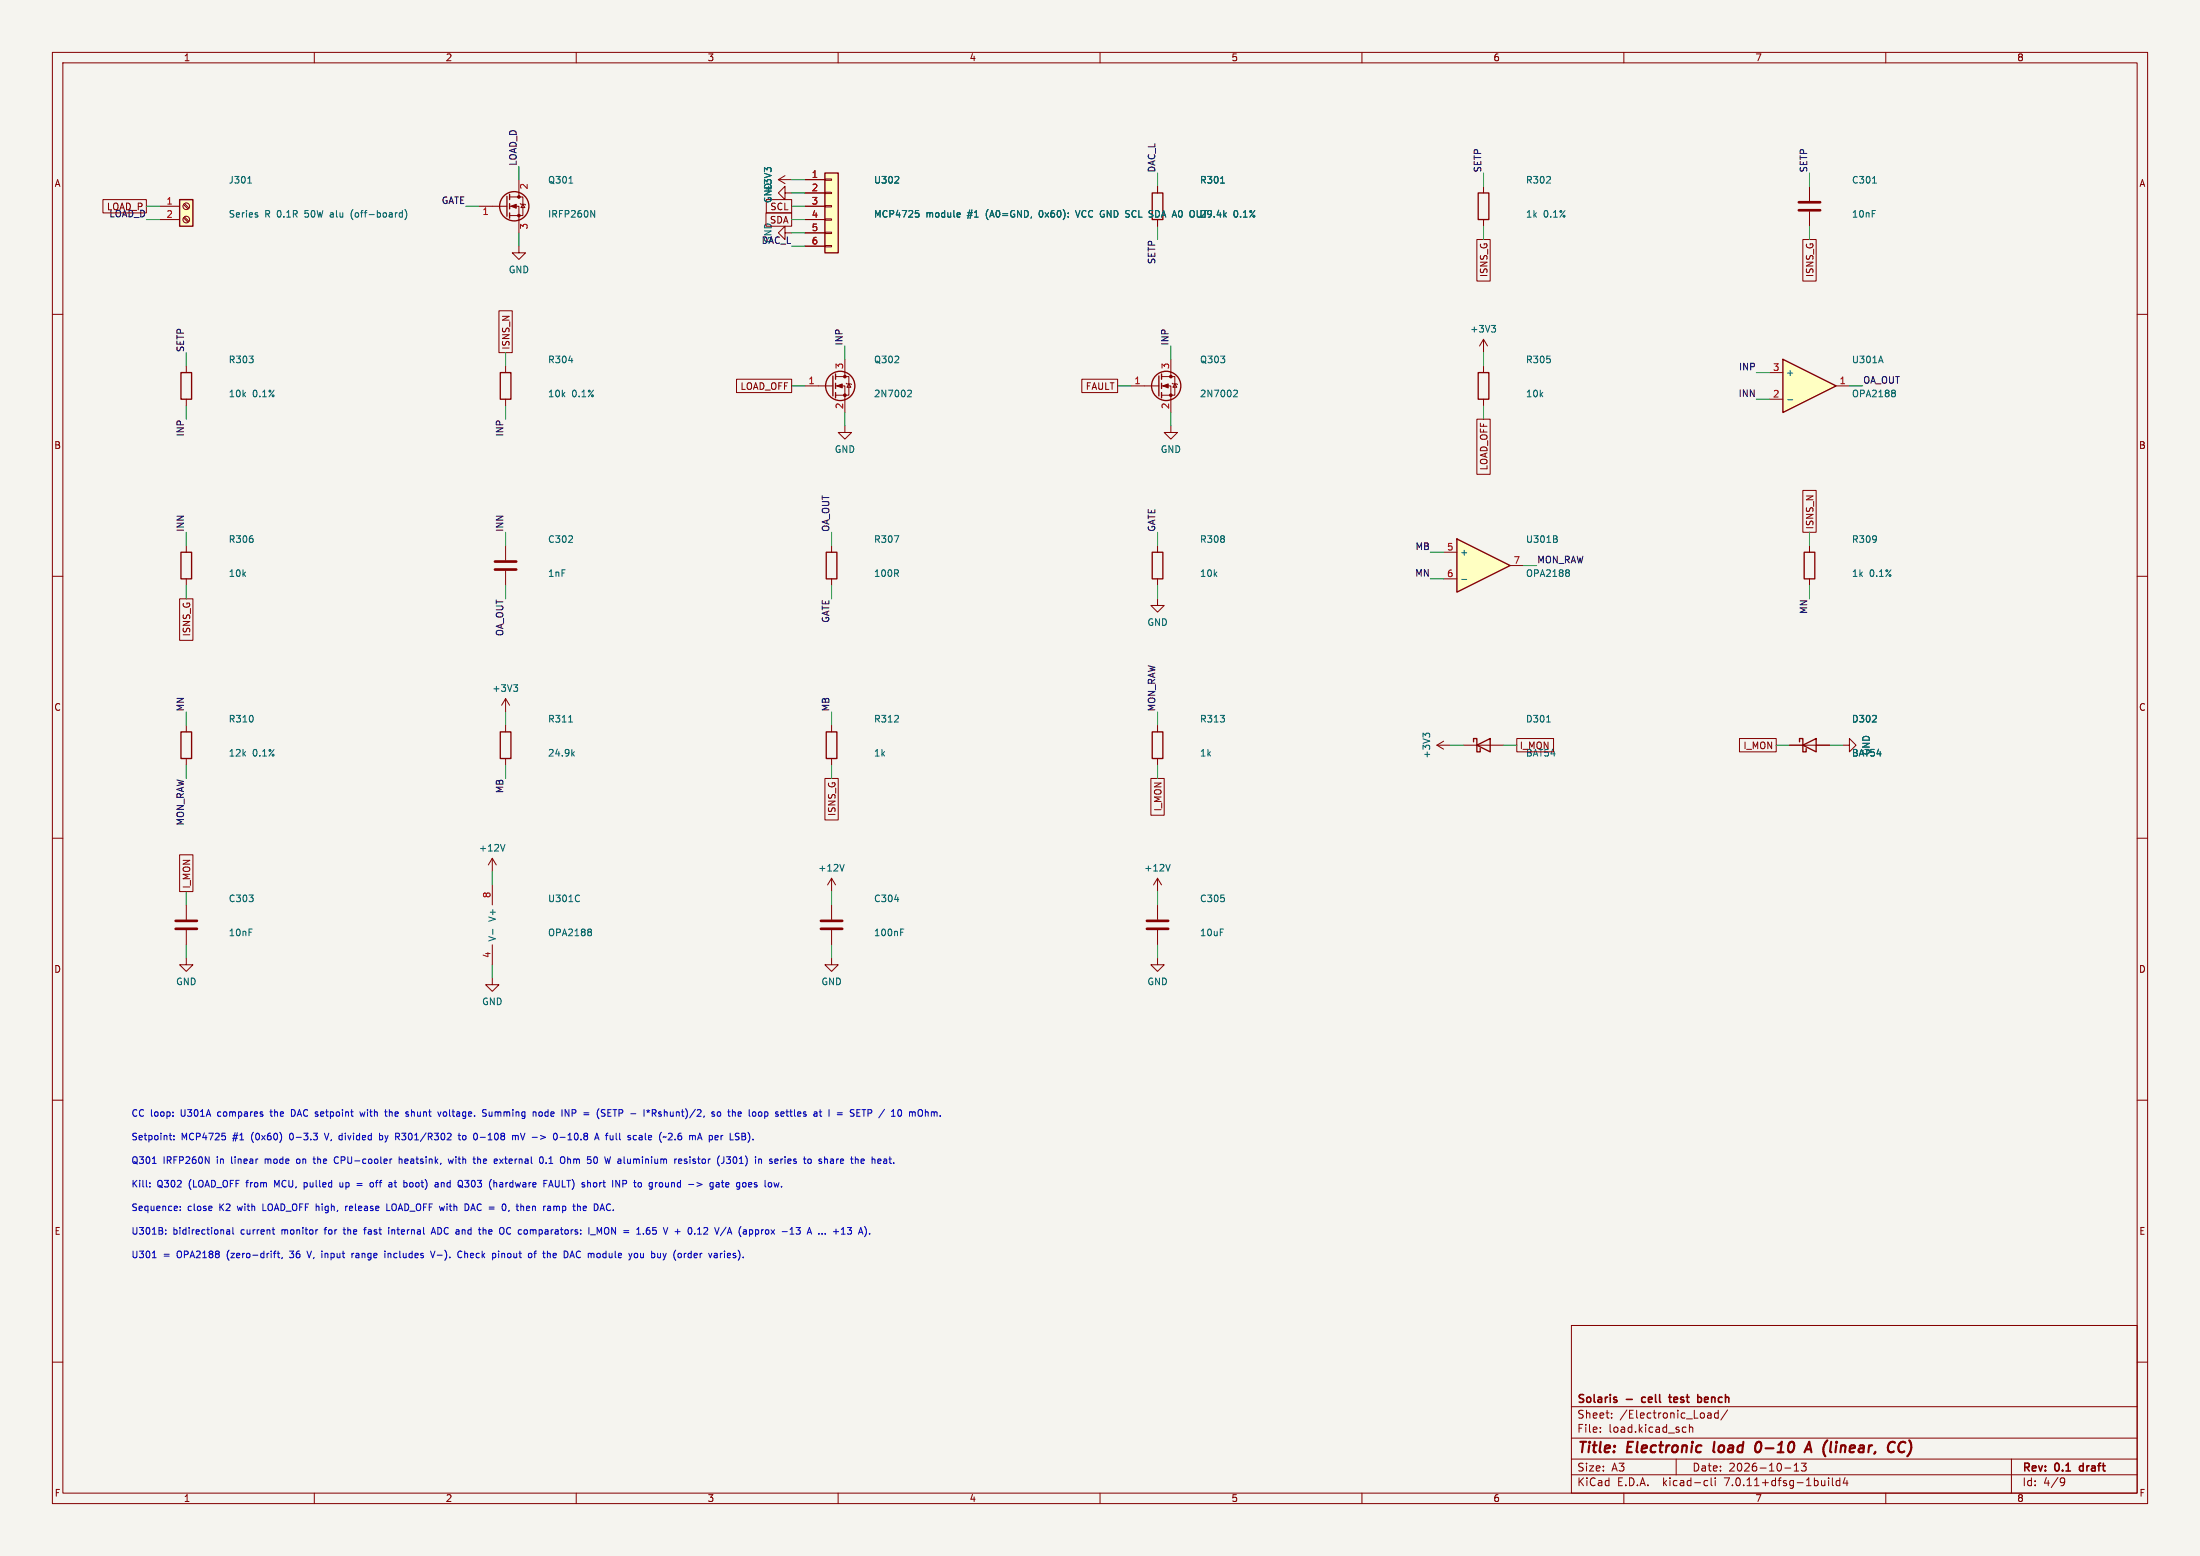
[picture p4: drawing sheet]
<svg xmlns="http://www.w3.org/2000/svg" width="420mm" height="297mm" viewBox="0 0 420 297" stroke-linecap="round" stroke-linejoin="round" font-family="sans-serif">
<path d="M0 0h420v297h-420z" fill="#f5f4ef" stroke="#f5f4ef" stroke-width=".19"/>
<g fill="none" stroke="#840000" stroke-width=".19">
<path d="M10 10h400v277h-400zM12 12h396v273h-396zM60 10v2M110 10v2M160 10v2M210 10v2M260 10v2M310 10v2M360 10v2M283.2 35.6v1.2M345.4 35.6v2.8M10 60h2"/>
<path d="M283.2 41.9v1.3M345.4 40.4v2.8M408 60h2M96.5 69.9v1.2M96.5 76.2v1.3M153.7 73.7h5.3M159.5 73.7h1.8v5M159.5 71.9h2.6v3.5h-2.6M161.3 68.6v3.3M161.5 73.2l1.1 .2M162.1 73.3l.3 .6h-.7zM283.2 64.8v2.5"/>
<path d="M283.2 69.9v1.2M283.2 76.2v1.3M283.2 64.8l-.8 1.2M283.2 64.8l.8 1.2M161.3 81.3v1.3h1.3l-1.3 1.2-1.3-1.2h1.3M10 110h2M35.6 104.1v1.3M35.6 110.5v1.3M96.5 104.1v2.8M96.5 109v2.8M158.7 104.1v1.3M158.7 110.5v1.3"/>
<path d="M345.4 104.1v1.3M345.4 110.5v1.3M408 110h2M35.6 138.4v1.3M96.5 138.4v1.3M158.7 138.4v1.3M10 160h2M35.6 144.8v1.3M96.5 144.8v1.3M158.7 144.8v1.3M274.3 142.2h2.6M274.3 142.2l1.3 .8"/>
<path d="M275.6 141.5l-1.3 .7M279.4 142.2h7.6M341.6 142.2h7.6M351.8 142.2h1.3v-1.2l1.2 1.2-1.2 1.3v-1.3M408 160h2M35.6 172.7v2.8M35.6 177.5v2.8M94 163.8l-.8 1.3M94 163.8v2.6M94 168.9v3.8M94 163.8l.7 1.3M35.6 182.9v1.3h1.2l-1.2 1.2-1.3-1.2h1.3"/>
<path d="M94 180.3v3.9M10 210h2M408 210h2M10 260h2M300 253h108v32h-108zM408 260h2M300 278.5h108M300 274.5h108M300 268.5h108M305.5 273.2v.2M305.5 272.5v.1M307.7 270.5v.2"/>
<path d="M307.7 269.8v.1M320 278.5v3M321.4 272.4l.5 .1M321.9 273.3l-.5 .1M322.5 272.5l.2-.1 .4 .1 .1 .9M322.5 271.9v1.5M326 269.8h.6l.1 .9M326 270.6h.7M326.7 270l-.7 .2M328 269.8l-.4-.1-.3 .3 .1 .6h.6M328 269.2v1.5M329.8 269.1l-1.3 1.9"/>
<path d="M342.5 279.7l.4-.4v1.5M343.9 279.3h.9l-.5 .6 .4 .1v.6l-.2 .2-.6-.2M384 278.5v6.5M60 285v2M110 285v2M160 285v2M210 285v2M260 285v2M300 281.5h108M310 285v2M325.6 282.6l.4 .1M326 283.5l-.4 .1"/>
<path d="M326.7 282.1v1.3l.2 .2M327.4 282.1v.1M327.4 282.6v1M340.7 280.2h1.2M342.5 280.8h.9M349.1 282.1v.1M349.1 282.6v1M349.8 282.1v1.3l.2 .2M351.2 282.7l-.4-.1-.3 .3 .2 .6h.5M351.2 282.1v1.5M352.2 282l-.3 1.1h.9M352.6 282.6v1"/>
<path d="M360 285v2M393.6 282.1l.5 .1a.99 .99 0 0 1-.4 1.4h-.3M394.2 282.7l-.3 .3h-.3"/>
</g>
<path d="M308.5 267.2l.2 .2-.2 .3M308.5 266.7l.1 .1M313.5 266.8v.7M318.5 266.7h.6M318.8 266.2v1.3l.3 .2M324.3 266.7l.4 .1 .1 .2v.5l-.5 .2M397 279.9v.7" fill="none" stroke="#840000" stroke-width=".3"/>
<path d="M327.3 275.2l-.1 1.9M336 275.3a.51 .51 0 0 0-.7 .3 1.09 1.09 0 0 0 .1 1.6l.4-.1 .2-.3M344.5 277.2l.9-2 .4 2M344.7 276.6h1M348.9 274.9l-.1 .1M350.6 275.9l-.2 1.3M361.2 275.2l.6 .2M361.5 277l-.4 .2M363.8 275.4a.88 .88 0 0 0-1.1 0 .88 .88 0 0 0-.3 .9 .69 .69 0 0 0 .3 .8 .69 .69 0 0 0 .9-.1" fill="none" stroke="#840000" stroke-width=".4"/>
<path d="M343.4 38.6h4.1M343.4 40.1h4.1M94.5 108.7h4.1M94.5 107.2h4.1M33.5 177.3h4.1M33.5 175.8h4.1" fill="none" stroke="#840000" stroke-width=".51"/>
<g fill="none" stroke="#006464" stroke-width=".19">
<path d="M295.2 35h.8M295.9 33.8v.4M357.5 35h.7M108.6 68.8h.7M173.5 74.5h.4l.1 .3-.8 .9h.8M284.7 62.1h.8l-.4 .5M285.3 62.6l.2 .2v.3l-.2 .3M170.7 102.3h.9l-.6 1.2M108.6 137.8h.7M295.3 137.8h.7M357.4 137.8h.8M358.1 136.7v.4"/>
<path d="M109.3 143.8l.4 .5M109.7 143.5l-.5 .5M272.2 140.4l-.5-.5v.8M272.2 140.2l.2-.3h.3l.2 .3M94.1 177.4v.9M96.4 161.2l-.4 1.2M110.6 170.9v.1M110.6 172h.1M112.7 177.3l.2 .3-.2 .3 .2 .1v.4l-.2 .2"/>
</g>
<g fill="none" stroke="#840000" stroke-width=".25">
<path d="M282.2 36.8h2v5.1h-2zM95.5 71.1h2v5.1h-2zM159 71.8v3.8M159.5 71.4v1M159.5 73.2v1M159.5 74.9v1M282.2 71.1h2v5.1h-2zM34.5 105.4h2.1v5.1h-2.1zM157.7 105.4h2.1v5.1h-2.1zM344.4 105.4h2.1v5.1h-2.1zM34.5 139.7h2.1v5.1h-2.1zM95.5 139.7h2v5.1h-2z"/>
<path d="M157.7 139.7h2.1v5.1h-2.1zM281.3 141.6v-.6h.6v2.5h.7v-.6M281.9 142.2l2.6-1.2v2.5zM343.5 141.6v-.6h.7v2.5h.6v-.6M344.2 142.2l2.5-1.2v2.5z"/>
<circle cx="160.4" cy="73.7" r="2.79"/>
</g>
<g fill="#840000" stroke="#840000" stroke-width=".19">
<path d="M159.8 73.7l1-.4v.7z"/>
<circle cx="161.3" cy="75.4" r=".25"/>
<circle cx="161.3" cy="71.9" r=".25"/>
</g>
<path d="M340.4 68.6l10.1 5.1-10.1 5z" fill="#ffffc2"/>
<path d="M340.4 68.6l10.1 5.1-10.1 5z" fill="none" stroke="#840000" stroke-width=".25"/>
<path d="M337.8 76.2h2.6M337.8 71.1h2.6M350.5 73.7h2.6" fill="none" stroke="#840000" stroke-width=".19"/>
<path d="M341.3 76.3h.9M359.1 68l.4 1.2M361.6 74.5l.2 .2-.2 .3 .2 .3v.2l-.2 .2" fill="none" stroke="#006464" stroke-width=".19"/>
<path d="M278.1 102.9l10.2 5.1-10.2 5z" fill="#ffffc2"/>
<g fill="none" stroke="#840000" stroke-width=".25">
<path d="M34.3 38.1h2.5v5.1h-2.5zM96.8 37.5v3.8M97.3 37.1v1M97.3 38.9v1M157.5 33h2.5v15.3h-2.5zM220 36.8h2v5.1h-2zM97.3 40.6v1.1M34.5 71.1h2.1v5.1h-2.1zM221.2 71.8v3.8M221.7 71.4v1M221.7 73.2v1M221.7 74.9v1"/>
<path d="M220 105.4h2v5.1h-2zM278.1 102.9l10.2 5.1-10.2 5zM220 139.7h2v5.1h-2z"/>
<circle cx="98.2" cy="39.4" r="2.79"/>
<circle cx="222.6" cy="73.7" r="2.79"/>
</g>
<g fill="none" stroke="#840000" stroke-width=".19">
<path d="M19.7 38.1h8.2v2.5h-8.2zM30.5 39.4h3.8M35 39l.9 .9M35.2 38.9l.9 .8M91.4 39.4h5.4M97.3 39.4h1.8v5.1M97.3 37.6h2.5v3.5h-2.5M99.1 34.3v3.3M99.3 38.9l1 .2M99.8 39l.4 .6h-.8zM146.3 38.1h4.8v2.5h-4.8zM148.6 34.3l1.3 .8"/>
<path d="M148.6 34.3h2.5M149.9 36.8v-1.2l-1.3 1.2 1.3 1.3v-1.3h1.2M149.9 33.5l-1.3 .8M153.7 39.4h3.8M153.7 34.3h3.8M153.7 36.8h3.8M157.5 39.2h1.2v.3h-1.2zM157.5 36.7h1.2v.3h-1.2zM157.5 34.2h1.2v.2h-1.2zM221 35.6v1.2M30.5 41.9h3.8M35 41.6l.9 .8"/>
<path d="M35.2 41.4l.9 .8M95.2 59.3h2.6v8h-2.6zM99.1 47v1.3h1.2l-1.2 1.2-1.3-1.2h1.3M146.2 40.6h4.9v2.6h-4.9zM149.9 44.5v-1.3l-1.3 1.3 1.3 1.2v-1.2h1.2M153.7 41.9h3.8M153.7 44.5h3.8M153.7 47h3.8M157.5 46.9h1.2v.2h-1.2zM157.5 44.3h1.2v.3h-1.2zM157.5 41.8h1.2v.2h-1.2zM221 41.9v1.3"/>
<path d="M281.9 45.7h2.6v7.9h-2.6zM344.2 45.7h2.5v7.9h-2.5zM35.6 69.9v1.2M35.6 76.2v1.3M140.6 72.4h10.5v2.5h-10.5zM206.5 72.4h6.9v2.5h-6.9zM215.9 73.7h5.3M221.7 73.7h1.8v5M221.7 71.9h2.6v3.5h-2.6M223.5 68.6v3.3M223.8 73.2l1 .2M224.3 73.3l.4 .6h-.8z"/>
<path d="M223.5 81.3v1.3h1.3l-1.3 1.2-1.3-1.2h1.3M281.9 80h2.6v10.5h-2.6zM344.2 93.6h2.5v8h-2.5zM34.3 114.3h2.5v7.9h-2.5zM221 114.3v1.3h1.2l-1.2 1.2-1.3-1.2h1.3M221 104.1v1.3M221 110.5v1.3M275.6 105.4h2.5M275.6 110.5h2.5M288.3 108h2.5M96.5 133.4l-.7 1.2M96.5 133.4v2.5"/>
<path d="M96.5 133.4l.8 1.2M221 138.4v1.3M157.5 148.6h2.5v7.9h-2.5zM219.7 148.6h2.6v7h-2.6zM221 144.8v1.3M289.6 141h7v2.5h-7zM332.1 141h7v2.5h-7zM341.6 142.2h2.6M346.7 142.2h2.5M34.3 163.2h2.5v7h-2.5zM158.7 167.6v2.6M158.7 172.7v2.8"/>
<path d="M158.7 177.5v2.8M158.7 167.6l-.7 1.3M158.7 167.6l.8 1.3M221 167.6v2.6M221 172.7v2.8M221 177.5v2.8M221 167.6l-.8 1.3M221 167.6l.7 1.3M94 186.7v1.3h1.2l-1.2 1.2-1.3-1.2h1.3M158.7 182.9v1.3h1.3l-1.3 1.2-1.2-1.2h1.2M221 182.9v1.3h1.2l-1.2 1.2-1.3-1.2h1.3"/>
<circle cx="35.6" cy="39.4" r=".63"/>
<circle cx="35.6" cy="41.9" r=".63"/>
</g>
<g fill="none" stroke="#006464" stroke-width=".19">
<path d="M47.3 35h.7M77.3 40a1.46 1.46 0 0 1 0 1.9M108.6 35h.7M146.4 32.4l-.5-.4v.8M146.4 32.2l.3-.2h.3l.2 .2M170.8 35h.8M171.5 33.8v.4M233 35h.7M49.1 41l.1 .2-.1 .3M49.1 40.6l.1 .1M67.1 40.4l-.1 .4 .1 .8M76.3 41.4h.5"/>
<path d="M76.3 40.7h.5M76.8 40.2v1.3M112.8 40.2l.7 1.3v-1.3M174.8 40.2h.6M174.9 40.7h.3l.2 .2-.1 .5-.4 .1M182.9 40.6l.3 .1 .1 .2-.6 .1M183.2 41.4l-.3 .1M205.3 40.2l.4 1.3M219.9 40.2h.2M220 40.9l.1 .2-.1 .3M233.6 40.2v1.3M233.7 41l.4 .5"/>
<path d="M234.1 40.6l-.5 .5M235.7 74.5h.4l.1 .3-.8 .9h.8M279 110.6h1M297 102.9l.3 .2-.1 .3-.1 .1M297.1 102.3l.1 .2-.1 .3M299.4 108.8l.2 .2-.2 .3 .2 .2v.3l-.2 .2M98 130.7h.8l-.4 .5M98.6 131.2l.2 .2v.3l-.2 .3M357.4 137.8h.8M358.1 136.7v.4M161.2 165l-.5 1.3M170.8 171.7h.8"/>
<path d="M171.9 177.9h.5M171.9 177.3h.6M223.4 165l-.4 1.3"/>
</g>
<g fill="#840000" stroke="#840000" stroke-width=".19">
<path d="M97.5 39.4l1.1-.4v.8z"/>
<path d="M222 73.7l1-.4v.7z"/>
<circle cx="99.1" cy="41.1" r=".25"/>
<circle cx="99.1" cy="37.6" r=".25"/>
<circle cx="223.5" cy="75.4" r=".25"/>
<circle cx="223.5" cy="71.9" r=".25"/>
</g>
<path d="M156.7 177.3h4.1M156.7 175.8h4.1M218.9 177.3h4.1M218.9 175.8h4.1" fill="none" stroke="#840000" stroke-width=".51"/>
<g fill="#ffffc2" stroke="#ffffc2" stroke-width=".19">
<path d="M34.3 38.1h2.5v5.1h-2.5z"/>
<path d="M157.5 33h2.5v15.3h-2.5z"/>
</g>
<g fill="none" stroke="#0000c2" stroke-width=".19">
<path d="M32.3 216.7h.5M32.5 216.3v1.1l.3 .2M33 213v.1M33 212.3v.1M33.2 217.5v.1M33.2 216.8v.1M42.4 216.3h.6M42.9 216.8l.2 .2-.2 .5M50.1 212.7v.3M53.7 216.7v.8M55.9 211.8h-.3v1.3h.3M59.8 216.3h.8l-.4 .5 .3 .1 .1 .4-.2 .3h-.4"/>
<path d="M61.9 216.3l.5 1.3M68.7 212.2l.2 .9 .3-.6 .2 .6M72.5 216.8l.3-.1 .2 .1M72.5 216.3v1.3M73 217.5l-.2 .1-.3-.1M73.4 212.2h.5M73.6 211.8v1.1l.3 .2M75.5 216.3h.5l.3 .2-.2 .4-.6 .1M75.8 217l.5 .6M77.7 212.6l.3 .1v.2l-.4 .2M77.7 212.2l.3 .1M83.6 212.2l.3 .9 .3-.9"/>
<path d="M84.7 212.3l-.1 .2 .1 .5M87.5 216.7h.4M87.6 216.3v1.1l.3 .2M88.5 216.7l-.2 .3v.3l.2 .3M91.1 216.5v.8M92.8 211.9l-.5-.1-.1 .1v.4l.5 .2 .1 .3-.2 .3-.5-.1M93.4 212.2v.7l.2 .2M97.9 216.8l.3-.1 .2 .2M97.9 216.7v.9M98.4 216.9l.2-.2 .3 .1v.8M98.4 216.9v.7M102 212.2l.3 .2v.7"/>
<path d="M103.4 212.3l-.3-.1-.2 .3v.5l.2 .1 .3-.1M105.7 216.5l.3-.2a.68 .68 0 0 1 .4 .6 .68 .68 0 0 1-.4 .7l-.2-.1M106.9 217.1h1M107.9 211.8l.7 1.3v-1.3M113.5 217.6l.4-1.3 .5 1.3M113.6 217.2h.6M114.4 211.6l-.4 .9M115.5 212.6v.4M115.5 211.9h-.6l-.1 .4M116.1 212.4h.4M116.7 211.8h-.6v1.3h.6M121.1 216.7l.4 .1"/>
<path d="M121.5 217.5l-.4 .1M122.4 216.7l-.4 .1M122.5 217.1h-.3l-.2 .2v.2l.5 .1M122.9 211.8v1.3M123.4 212l.3 .1M123.7 211.8v.3M123.7 212.1l-.1 .2M123.7 212.1l.2 .2M124 212l-.3 .1M124.5 212.5l.6-.1 .1-.2v-.3l-.7-.1v1.3M124.8 212.5l.4 .6M127.6 216.4l.5-.1 .2 .4-.8 .9h.8"/>
<path d="M133.3 217.2h.6M133.6 216.3l.4 1.3M136.4 212.3l-.3-.1-.2 .2 .1 .2 .4 .1v.3h-.5M137 212.3l.3-.1 .3 .3v.3l-.3 .3-.3-.1-.1-.2zM139.1 211.8v1.1M139.4 216.3v1.3M139.8 211.8v1.3M141.1 216.4l-.5-.1-.2 .1M141.6 216.3h.5l.2 .2-.2 .4 .2 .1 .1 .3-.3 .3h-.5zM141.6 216.9h.5M146 213l.4 .1M146 212.2v1.3"/>
<path d="M146.4 212.2l-.4 .1M150.8 212.2h.5M150.9 211.8v1.1l.4 .2M158.3 211.8v1.3M163.6 212.4h.4M164.2 211.8h-.6v1.3h.6M164.6 211.8h.7M164.9 211.8v1.3M165.7 212.5l.6-.1 .1-.2v-.3l-.7-.1v1.3M173.8 212.2l.4 .2M174.2 212.4l.2-.2 .3 .1v.8M174.2 212.4v.7"/>
<path d="M177.8 212.3l.4-.1 .1 .2M178.3 212.4v.7M178.5 212.2l-.2 .2M28.6 226.5v.1M28.6 225.8v.1M29.1 222.1h.7M31.6 235.5v.1M31.6 234.8v.1M34.4 231v.1M34.4 230.3v.1M39.2 220.8l.7 1.3v-1.3M43.3 234.8h.5v.8"/>
<path d="M43.8 235l-.4 .1-.2 .2 .2 .3 .4-.1M44.5 234.3v1.1l.1 .2M52 234.7h.4M52.1 235.4l.3 .2M52.2 239.2h.5M52.7 238.8l-.3 .2v1.1M52.9 239.2h.5M53.1 238.8v1.1l.3 .2M56.7 221.3l-.1 .2 .1 .5M58.1 225.7v1.3M58.1 226.5l.1 .1M58.2 225.7l-.1 .1"/>
<path d="M58.6 238.8l.4 1.3M59.8 221.2h.4M59.9 220.8v1.1l.3 .2M60.5 234.7h.2M64.3 220.8a.64 .64 0 0 0-.5 .6 .64 .64 0 0 0 .5 .7M64.9 225.7v.7l.4 .2M65.5 234.7h.5M65.7 234.3v1.2M66 230.2v.9M66.3 230.2l-.3 .3M67.2 239.2v.9M67.6 239.2l-.4 .3"/>
<path d="M68.2 225.9h.9M68.2 226.3h.9M69.4 234.7h.5M69.9 234.3l-.3 .2v1.1M70.8 225.8l.3-.1 .2 .3-.1 .5h-.4M73.5 238.8v.1M73.5 239.2v.9M73.8 229.8v1.3h.6M74.1 239.2v.9M74.2 234.3v.1M74.2 234.7v.9M74.3 239.2l-.2 .1"/>
<path d="M74.4 225.7l.4 .1v.8M74.8 221.2l-.2 .1M74.8 226.5l-.4 .1M74.8 226l-.4 .1M76.2 221.3l.2-.1 .3 .1v.8M76.2 220.8v1.3M78.3 225.8v.7M82.2 238.8l.4 1.3 .4-1.3M82.3 235.6l.4-1.3 .5 1.3M82.4 235.2h.6M83.2 225.7l.4 .1v.8M83.6 226.5l-.4 .1"/>
<path d="M83.6 226l-.4 .1M84.2 225.7v.9M84.4 225.7l-.2 .1M85.6 221.2l.2 .9 .3-.6 .2 .6 .2-.9M88.2 238.9a.6 .6 0 0 0-.9 .4 .6 .6 0 0 0 .6 .8l.3-.1M88.7 226.5l.6 .1M88.7 225.3h.8M88.8 229.8a.64 .64 0 0 1 .7 .6 .64 .64 0 0 1-.7 .7M90.3 221.2h.5M90.7 222.1h.1M91.2 220.8v1.3M91.6 221.2l-.4 .1"/>
<path d="M92.2 234.3v1.3M92.6 234.7l-.4 .1M94.3 225.8h.5v.8M95.2 238.8v.1M95.2 239.2v.9M95.4 221.2l.6 .9M96 234.4a.9 .9 0 0 1 0 1.1M96 221.2l-.6 .9M96.8 234.6v.7M97.2 231l-.1 .3M99.6 230.2l.4 .2v.7M101.1 239.2l.3 .1 .1 .2v.5l-.4 .1"/>
<path d="M101.9 239.2h.5M102.4 238.8l-.3 .2v1.1M103 221.3l.3-.5a.68 .68 0 0 1 .4 .6 .68 .68 0 0 1-.4 .7l-.3-.5M103.8 225.9h.5M103.8 225.3h.6M104.3 222v.1M104.6 230.3h.4l.1 .8M104.6 231h.5M104.7 226.6l.5-1.3 .4 1.3M104.9 226.2h.6M105 239.3v.8M105.1 230.5l-.5 .1"/>
<path d="M107.8 221v.9M108.4 220.8v1.3M108.7 221.2l-.3 .1M108.9 239.7h.6M109.5 229.8v1.1M110.3 229.8v1.3M110.4 230.2l.4 .2v.7M111.4 230.3v.7M111.9 230.5l-.6 .1M112.4 234.3v1.3M112.7 235.7h1M113.5 220.9l.1-.1a.68 .68 0 0 1 .5 .6 .68 .68 0 0 1-.5 .7l-.1-.1"/>
<path d="M114.4 235.2l-.4-.9v1.3M114.7 230.7h.6M115 229.8l.4 1.3M118.9 226h.5M119.4 225.3h-.5v1.3M121.2 239.3l.3-.1 .2 .3-.1 .5h-.4M121.6 234.7l.3-.4v1.3M122.3 239.2v.7l.2 .2M123.9 234.8h-.3l-.2 .2M124 234.3l-.4 .1a.86 .86 0 0 0 0 1.2h.3M124.4 238.8v1.3M126.1 225.7l.3 .1 .1 .2v.5l-.4 .1"/>
<path d="M126.6 239.2l.3 .9M127.2 239.2l-.3 .9M128.9 235.1h.9M129.5 221.6l.6-.1v-.2l-.4-.1-.2 .2 .1 .6h.5M130.9 239.2h.1M131.1 221.3l-.3-.1-.2 .2 .1 .2 .4 .1v.3h-.5M131.4 239.3v.7M133 225.7l1 .4-1 .4M133.2 235.6h.7M133.4 234.5l.1-.2v1.3M136.9 225.7l.3 .1 .1 .8M137.3 226.5l-.4 .1"/>
<path d="M137.3 226l-.4 .1M137.5 239.2v.9M137.7 225.7h.5M137.9 225.3v1.1l.3 .2M137.9 239.2l-.4 .3M138.3 238.8v.1M138.7 220.8h.8l-.5 .5 .4 .1v.6l-.2 .1-.5-.1M138.7 225.7l-.1 .2v.5l.1 .2M138.9 235.6l.4-1.3 .4 1.3M139 235.2h.6M139.2 226l-.6 .1M143.1 225.7l.4 .1v.2l-.6 .1"/>
<path d="M143.5 226.5l-.4 .1M143.5 234.7l.2 .3v.3l-.2 .3M144.2 234.7v1.3M144.2 235.5l.2 .1M144.4 234.7l-.2 .1M146.1 225.3v1.1M146.9 222l.4 .1M147.3 221.2l-.4 .2 .1 .2h.3M149.2 226.5v.1M149.9 220.8v.1M149.9 221.2v.9M150.8 235.6h.8"/>
<path d="M152 235.5l.2 .1 .4-.1M152 234.3h.8l-.5 .5h.3M156.3 235.5v.1M156.8 221.3l-.3-.1-.2 .3 .6 .3M156.9 221.9l-.2 .2-.4-.1M156.9 235.5v.1M157.5 235.5v.1M159.7 221.2v.9M160 221.2l-.3 .3M161.8 234.3h.8l-.5 .5M162.5 234.9v.6M169.7 221.2h.5"/>
<path d="M169.9 220.8v1.1l.3 .2M170.6 222v.1M29.1 240.1h.7M53.9 240l-.1 .3M108.8 240.1l.4-1.3 .4 1.3M126.9 240.1l-.3 .4"/>
</g>
<g fill="none" stroke="#009600" stroke-width=".19">
<path d="M27.9 39.4h2.6M88.9 39.4h2.5M99.1 31.8v2.5M151.1 39.4h2.6M151.1 36.8h2.6M151.1 34.3h2.6M221 33v2.6M283.2 33v2.6M345.4 33v2.6M27.9 41.9h2.6M99.1 44.5v2.5M151.1 41.9h2.6"/>
<path d="M151.1 47h2.6M151.1 44.5h2.6M221 43.2v2.5M283.2 43.2v2.5M345.4 43.2v2.5M35.6 67.3v2.6M35.6 77.5v2.5M96.5 67.3v2.6M96.5 77.5v2.5M151.1 73.7h2.6M161.3 66v2.6M161.3 78.7v2.6"/>
<path d="M213.4 73.7h2.5M223.5 66v2.6M223.5 78.7v2.6M283.2 67.3v2.6M283.2 77.5v2.5M335.3 71.1h2.5M335.3 76.2h2.5M353.1 73.7h2.5M35.6 101.6v2.5M35.6 111.8v2.5M96.5 101.6v2.5M96.5 111.8v2.5"/>
<path d="M158.7 101.6v2.5M158.7 111.8v2.5M221 101.6v2.5M221 111.8v2.5M273 105.4h2.6M273 110.5h2.6M290.8 108h2.6M345.4 101.6v2.5M345.4 111.8v2.5M35.6 135.9v2.5M96.5 135.9v2.5M158.7 135.9v2.5"/>
<path d="M221 135.9v2.5M35.6 146.1v2.5M96.5 146.1v2.5M158.7 146.1v2.5M221 146.1v2.5M276.9 142.2h2.5M287 142.2h2.6M339.1 142.2h2.5M349.2 142.2h2.6M35.6 170.2v2.5M94 166.4v2.5M158.7 170.2v2.5"/>
<path d="M221 170.2v2.5M35.6 180.3v2.6M94 184.2v2.5M158.7 180.3v2.6M221 180.3v2.6"/>
</g>
<g font-size="2.8" fill="#840000">
<text x="301" y="277.9">Title:</text>
<text x="310.6" y="277.9">Electronic</text>
<text x="327.9" y="277.9">load</text>
<text x="336.7" y="277.9">0-10</text>
<text x="347.2" y="277.9">A</text>
<text x="351.3" y="277.9">(linear,</text>
<text x="364.5" y="277.9">CC)</text>
</g>
<g font-size="2.1" fill="#840000">
<text x="301" y="268.2">Solaris</text>
<text x="310.5" y="268.2">-</text>
<text x="314.1" y="268.2">cell</text>
<text x="320" y="268.2">test</text>
<text x="326" y="268.2">bench</text>
<text x="301" y="273.7">File:</text>
<text x="301" y="271">Sheet:</text>
<text x="307.1" y="273.7">load.kicad_sch</text>
<text x="309.2" y="271">/Electronic_Load/</text>
<text x="301" y="281.1">Size:</text>
<text x="307.6" y="281.1">A3</text>
<text x="323" y="281.1">Date:</text>
<text x="330" y="281.1">2026-10-13</text>
<text x="386" y="281.3">Rev:</text>
<text x="392.4" y="281.3">0.1</text>
<text x="397.7" y="281.3">draft</text>
<text x="301" y="283.9">KiCad</text>
<text x="308.7" y="283.9">E.D.A.</text>
<text x="317.6" y="283.9">kicad-cli</text>
<text x="329.5" y="283.9">7.0.11+dfsg-1build4</text>
<text x="386" y="283.9">Id:</text>
<text x="390.1" y="283.9">4/9</text>
</g>
<g font-size="1.8" fill="#840000">
<text x="35" y="11.9">1</text>
<text x="85" y="11.9">2</text>
<text x="135" y="11.9">3</text>
<text x="185" y="11.9">4</text>
<text x="235" y="11.9">5</text>
<text x="285" y="11.9">6</text>
<text x="335" y="11.9">7</text>
<text x="385" y="11.9">8</text>
<text x="10.3" y="35.9">A</text>
<text x="408.3" y="35.9">A</text>
<text x="146.9" y="42.9">SDA</text>
<text x="284.2" y="53" transform="rotate(-90 284.2 53)">ISNS_G</text>
<text x="346.4" y="53" transform="rotate(-90 346.4 53)">ISNS_G</text>
<text x="97.5" y="66.8" transform="rotate(-90 97.5 66.8)">ISNS_N</text>
<text x="141.3" y="74.6">LOAD_OFF</text>
<text x="207.2" y="74.6">FAULT</text>
<text x="10.3" y="85.9">B</text>
<text x="284.2" y="89.9" transform="rotate(-90 284.2 89.9)">LOAD_OFF</text>
<text x="408.2" y="85.9">B</text>
<text x="346.4" y="101.1" transform="rotate(-90 346.4 101.1)">ISNS_N</text>
<text x="36.5" y="121.6" transform="rotate(-90 36.5 121.6)">ISNS_G</text>
<text x="10.3" y="135.9">C</text>
<text x="408.2" y="135.9">C</text>
<text x="290" y="143.2">I_MON</text>
<text x="332.7" y="143.2">I_MON</text>
<text x="291.2" y="144.6">BAT54</text>
<text x="159.7" y="155.9" transform="rotate(-90 159.7 155.9)">ISNS_G</text>
<text x="221.9" y="155" transform="rotate(-90 221.9 155)">I_MON</text>
<text x="36.5" y="169.7" transform="rotate(-90 36.5 169.7)">I_MON</text>
<text x="10.3" y="185.9">D</text>
<text x="408.2" y="185.9">D</text>
<text x="10.3" y="235.9">E</text>
<text x="408.3" y="235.9">E</text>
<text x="10.3" y="285.9">F</text>
<text x="35" y="286.9">1</text>
<text x="85" y="286.9">2</text>
<text x="135" y="286.9">3</text>
<text x="185" y="286.9">4</text>
<text x="235" y="286.9">5</text>
<text x="285" y="286.9">6</text>
<text x="335" y="286.9">7</text>
<text x="385" y="286.9">8</text>
<text x="408.3" y="285.9">F</text>
</g>
<g font-size="1.8" fill="#006464">
<text x="43.6" y="35.2">J301</text>
<text x="104.5" y="35.2">Q301</text>
<text x="166.8" y="35.2">U302</text>
<text x="229" y="35.2">R301</text>
<text x="291.2" y="35.2">R302</text>
<text x="353.4" y="35.2">C301</text>
<text x="43.6" y="41.7">Series</text>
<text x="50.5" y="41.7">R 0.1R</text>
<text x="58.5" y="41.7">50W</text>
<text x="63.5" y="41.7">alu</text>
<text x="67.6" y="41.7">(off-board)</text>
<text x="104.5" y="41.7">IRFP260N</text>
<text x="146.9" y="40.3">SCL</text>
<text x="147.5" y="38.9" transform="rotate(-90 147.5 38.9)">GND</text>
<text x="147.5" y="36.9" transform="rotate(-90 147.5 36.9)">+3V3</text>
<text x="166.8" y="41.7">MCP4725</text>
<text x="176.8" y="41.7">module</text>
<text x="184.8" y="41.7">#1</text>
<text x="188.5" y="41.7">(A0=GND,</text>
<text x="198.8" y="41.7">0x60):</text>
<text x="206.1" y="41.7">VCC GND SCL</text>
<text x="220.6" y="41.7">SDA A0</text>
<text x="228.8" y="41.7">OUT</text>
<text x="235.4" y="41.7">0.1%</text>
<text x="291.2" y="41.7">1k</text>
<text x="294.6" y="41.7">0.1%</text>
<text x="353.4" y="41.7">10nF</text>
<text x="97" y="52.4">GND</text>
<text x="280.6" y="63.7">+3V3</text>
<text x="43.6" y="69.5">R303</text>
<text x="104.5" y="69.5">R304</text>
<text x="166.8" y="69.5">Q302</text>
<text x="229" y="69.5">Q303</text>
<text x="291.2" y="69.5">R305</text>
<text x="340.9" y="72">+</text>
<text x="353.4" y="69.5">U301A</text>
<text x="43.6" y="76">10k</text>
<text x="48.2" y="76">0.1%</text>
<text x="104.5" y="76">10k</text>
<text x="109.1" y="76">0.1%</text>
<text x="166.8" y="76">2N7002</text>
<text x="229" y="76">2N7002</text>
<text x="291.2" y="76">10k</text>
<text x="353.4" y="76">OPA2188</text>
<text x="159.3" y="86.6">GND</text>
<text x="221.5" y="86.6">GND</text>
<text x="43.6" y="103.8">R306</text>
<text x="104.5" y="103.8">C302</text>
<text x="166.8" y="103.8">R307</text>
<text x="229" y="103.8">R308</text>
<text x="278.6" y="106.3">+</text>
<text x="291.2" y="103.8">U301B</text>
<text x="353.4" y="103.8">R309</text>
<text x="43.6" y="110.3">10k</text>
<text x="104.5" y="110.3">1nF</text>
<text x="166.8" y="110.3">100R</text>
<text x="229" y="110.3">10k</text>
<text x="291.2" y="110.3">OPA2188</text>
<text x="353.4" y="110.3">1k</text>
<text x="356.9" y="110.3">0.1%</text>
<text x="218.9" y="119.7">GND</text>
<text x="93.9" y="132.3">+3V3</text>
<text x="43.6" y="138.1">R310</text>
<text x="104.5" y="138.1">R311</text>
<text x="166.8" y="138.1">R312</text>
<text x="229" y="138.1">R313</text>
<text x="291.2" y="138.1">D301</text>
<text x="353.4" y="138.1">D302</text>
<text x="43.6" y="144.6">12k</text>
<text x="48.2" y="144.6">0.1%</text>
<text x="104.5" y="144.6">24.9k</text>
<text x="166.8" y="144.6">1k</text>
<text x="229" y="144.6">1k</text>
<text x="273.2" y="144.9" transform="rotate(-90 273.2 144.9)">+3V3</text>
<text x="353.4" y="144.6">BAT54</text>
<text x="357.2" y="144.3" transform="rotate(-90 357.2 144.3)">GND</text>
<text x="91.3" y="162.7">+12V</text>
<text x="156.1" y="166.5">+12V</text>
<text x="218.3" y="166.5">+12V</text>
<text x="43.6" y="172.4">C303</text>
<text x="104.5" y="172.4">U301C</text>
<text x="166.8" y="172.4">C304</text>
<text x="229" y="172.4">C305</text>
<text x="43.6" y="178.9">10nF</text>
<text x="94.8" y="179.8" transform="rotate(-90 94.8 179.8)">V-</text>
<text x="94.8" y="176.1" transform="rotate(-90 94.8 176.1)">V+</text>
<text x="104.5" y="178.9">OPA2188</text>
<text x="166.8" y="178.9">100nF</text>
<text x="229" y="178.9">10uF</text>
<text x="33.5" y="188.2">GND</text>
<text x="156.7" y="188.2">GND</text>
<text x="218.9" y="188.2">GND</text>
<text x="91.9" y="192.1">GND</text>
</g>
<g font-size="1.8" fill="#0f0f0f">
<text x="98.7" y="31.8" transform="rotate(-90 98.7 31.8)">LOAD_D</text>
<text x="220.6" y="33" transform="rotate(-90 220.6 33)">DAC_L</text>
<text x="282.9" y="33" transform="rotate(-90 282.9 33)">SETP</text>
<text x="345.1" y="33" transform="rotate(-90 345.1 33)">SETP</text>
<text x="20.3" y="40.3">LOAD_P</text>
<text x="20.8" y="41.6">LOAD_D</text>
<text x="84.2" y="39">GATE</text>
<text x="145.3" y="46.6">DAC_L</text>
<text x="147.5" y="46.5" transform="rotate(-90 147.5 46.5)">GND</text>
<text x="220.6" y="50.5" transform="rotate(-90 220.6 50.5)">SETP</text>
<text x="35.2" y="67.3" transform="rotate(-90 35.2 67.3)">SETP</text>
<text x="160.9" y="66" transform="rotate(-90 160.9 66)">INP</text>
<text x="223.2" y="66" transform="rotate(-90 223.2 66)">INP</text>
<text x="331.9" y="70.8">INP</text>
<text x="331.8" y="75.9">INN</text>
<text x="355.6" y="73.3">OA_OUT</text>
<text x="35.2" y="83.4" transform="rotate(-90 35.2 83.4)">INP</text>
<text x="96.2" y="83.4" transform="rotate(-90 96.2 83.4)">INP</text>
<text x="35.2" y="101.6" transform="rotate(-90 35.2 101.6)">INN</text>
<text x="96.2" y="101.6" transform="rotate(-90 96.2 101.6)">INN</text>
<text x="158.4" y="101.6" transform="rotate(-90 158.4 101.6)">OA_OUT</text>
<text x="220.6" y="101.6" transform="rotate(-90 220.6 101.6)">GATE</text>
<text x="270.1" y="105.1">MB</text>
<text x="293.4" y="107.6">MON_RAW</text>
<text x="270.1" y="110.1">MN</text>
<text x="158.4" y="119" transform="rotate(-90 158.4 119)">GATE</text>
<text x="345.1" y="117.3" transform="rotate(-90 345.1 117.3)">MN</text>
<text x="96.2" y="121.5" transform="rotate(-90 96.2 121.5)">OA_OUT</text>
<text x="35.2" y="135.9" transform="rotate(-90 35.2 135.9)">MN</text>
<text x="158.4" y="135.9" transform="rotate(-90 158.4 135.9)">MB</text>
<text x="220.6" y="135.9" transform="rotate(-90 220.6 135.9)">MON_RAW</text>
<text x="96.2" y="151.5" transform="rotate(-90 96.2 151.5)">MB</text>
<text x="35.2" y="157.7" transform="rotate(-90 35.2 157.7)">MON_RAW</text>
</g>
<g font-size="1.8" fill="#a90000">
<text x="154.9" y="34">1</text>
<text x="31.7" y="39.1">1</text>
<text x="31.7" y="41.7">2</text>
<text x="92" y="41.4">1</text>
<text x="101" y="36.3" transform="rotate(-90 101 36.3)">2</text>
<text x="154.9" y="36.6">2</text>
<text x="154.9" y="39.1">3</text>
<text x="154.9" y="41.7">4</text>
<text x="101" y="43.9" transform="rotate(-90 101 43.9)">3</text>
<text x="154.9" y="44.2">5</text>
<text x="154.9" y="46.7">6</text>
<text x="161" y="70.6" transform="rotate(-90 161 70.6)">3</text>
<text x="223.3" y="70.6" transform="rotate(-90 223.3 70.6)">3</text>
<text x="338.4" y="70.9">3</text>
<text x="154.2" y="73.4">1</text>
<text x="216.5" y="73.4">1</text>
<text x="338.4" y="75.9">2</text>
<text x="351.1" y="73.4">1</text>
<text x="161" y="78.2" transform="rotate(-90 161 78.2)">2</text>
<text x="223.3" y="78.2" transform="rotate(-90 223.3 78.2)">2</text>
<text x="276.2" y="105.2">5</text>
<text x="288.9" y="107.7">7</text>
<text x="276.2" y="110.2">6</text>
<text x="93.7" y="171.5" transform="rotate(-90 93.7 171.5)">8</text>
<text x="93.7" y="183" transform="rotate(-90 93.7 183)">4</text>
</g>
<g font-size="1.8" fill="#0000c2">
<text x="25" y="213.5">CC loop:</text>
<text x="34.6" y="213.5">U301A</text>
<text x="41.8" y="213.5">compares</text>
<text x="52.1" y="213.5">the</text>
<text x="56.3" y="213.5">DAC setpoint</text>
<text x="69.8" y="213.5">with</text>
<text x="74.8" y="213.5">the</text>
<text x="79" y="213.5">shunt</text>
<text x="85.3" y="213.5">voltage.</text>
<text x="94" y="213.5">Summing</text>
<text x="103.8" y="213.5">node</text>
<text x="109.5" y="213.5">INP</text>
<text x="113.9" y="213.5">=</text>
<text x="116.6" y="213.5">(SETP</text>
<text x="126" y="213.5">I*Rshunt)/2,</text>
<text x="139.2" y="213.5">so</text>
<text x="142.6" y="213.5">the</text>
<text x="146.7" y="213.5">loop</text>
<text x="152" y="213.5">settles</text>
<text x="159.5" y="213.5">at</text>
<text x="162.5" y="213.5">I</text>
<text x="167.1" y="213.5">SETP /</text>
<text x="175.3" y="213.5">10</text>
<text x="178.9" y="213.5">mOhm.</text>
<text x="25" y="218">Setpoint:</text>
<text x="34.6" y="218">MCP4725</text>
<text x="44.6" y="218">#1</text>
<text x="48.2" y="218">(0x60)</text>
<text x="55.7" y="218">0-3.3</text>
<text x="62.7" y="218">V, divided</text>
<text x="73.5" y="218">by</text>
<text x="76.8" y="218">R301/R302</text>
<text x="89.1" y="218">to</text>
<text x="92.1" y="218">0-108</text>
<text x="99.7" y="218">mV</text>
<text x="103.6" y="218">-&gt;</text>
<text x="108" y="218">0-10.8</text>
<text x="116.1" y="218">A full</text>
<text x="122.8" y="218">scale</text>
<text x="129" y="218">(~2.6</text>
<text x="134.9" y="218">mA</text>
<text x="138.9" y="218">per</text>
<text x="143.1" y="218">LSB).</text>
<text x="25" y="222.5">Q301</text>
<text x="25" y="227">Kill:</text>
<text x="30" y="227">Q302</text>
<text x="31.1" y="222.5">IRFP260N</text>
<text x="36.1" y="227">(LOAD_OFF</text>
<text x="41.5" y="222.5">in</text>
<text x="44.4" y="222.5">linear</text>
<text x="47.3" y="227">from</text>
<text x="51" y="222.5">mode</text>
<text x="52.8" y="227">MCU,</text>
<text x="57.3" y="222.5">on</text>
<text x="58.7" y="227">pulled</text>
<text x="60.8" y="222.5">the</text>
<text x="64.9" y="222.5">CPU-cooler</text>
<text x="65.7" y="227">up</text>
<text x="69.2" y="227">=</text>
<text x="71.9" y="227">off</text>
<text x="75.7" y="227">at</text>
<text x="77.4" y="222.5">heatsink,</text>
<text x="78.7" y="227">boot)</text>
<text x="84.9" y="227">and</text>
<text x="87.1" y="222.5">with</text>
<text x="89.5" y="227">Q303</text>
<text x="92.1" y="222.5">the</text>
<text x="95.7" y="227">(hardware</text>
<text x="96.2" y="222.5">external</text>
<text x="105.1" y="222.5">0.1</text>
<text x="106.3" y="227">FAULT)</text>
<text x="109.3" y="222.5">Ohm</text>
<text x="113.8" y="227">short</text>
<text x="114.6" y="222.5">50</text>
<text x="118.2" y="222.5">W aluminium</text>
<text x="119.8" y="227">INP</text>
<text x="124.2" y="227">to</text>
<text x="127.2" y="227">ground</text>
<text x="131.9" y="222.5">resistor</text>
<text x="134.9" y="227">-&gt;</text>
<text x="139.3" y="227">gate</text>
<text x="140.2" y="222.5">(J301)</text>
<text x="144.5" y="227">goes</text>
<text x="147.7" y="222.5">in</text>
<text x="150.6" y="222.5">series</text>
<text x="157.4" y="222.5">to</text>
<text x="160.5" y="222.5">share</text>
<text x="166.8" y="222.5">the</text>
<text x="25" y="231.5">Sequence:</text>
<text x="35.8" y="231.5">close</text>
<text x="42" y="231.5">K2</text>
<text x="45.6" y="231.5">with</text>
<text x="50.6" y="231.5">LOAD_OFF high,</text>
<text x="66.8" y="231.5">release</text>
<text x="74.9" y="231.5">LOAD_OFF with</text>
<text x="90.2" y="231.5">DAC =</text>
<text x="97.8" y="231.5">0,</text>
<text x="100.7" y="231.5">then</text>
<text x="106" y="231.5">ramp</text>
<text x="112" y="231.5">the</text>
<text x="116.1" y="231.5">DAC.</text>
<text x="25" y="236">U301B:</text>
<text x="33" y="236">bidirectional</text>
<text x="46.1" y="236">current</text>
<text x="54" y="236">monitor</text>
<text x="62.5" y="236">for</text>
<text x="66.3" y="236">the</text>
<text x="70.4" y="236">fast</text>
<text x="75.2" y="236">internal</text>
<text x="83.7" y="236">ADC and</text>
<text x="93.1" y="236">the</text>
<text x="97.3" y="236">OC comparators:</text>
<text x="114.7" y="236">I_MON</text>
<text x="121.5" y="236">=</text>
<text x="124.3" y="236">1.65</text>
<text x="129.7" y="236">V +</text>
<text x="134.7" y="236">0.12</text>
<text x="140.1" y="236">V/A</text>
<text x="144.8" y="236">(approx</text>
<text x="153.2" y="236">-13</text>
<text x="158.3" y="236">A ...</text>
<text x="163.6" y="236">+13</text>
<text x="25" y="240.5">U301</text>
<text x="31.1" y="240.5">=</text>
<text x="33.9" y="240.5">OPA2188</text>
<text x="43.6" y="240.5">(zero-drift,</text>
<text x="55.8" y="240.5">36</text>
<text x="59.4" y="240.5">V, input</text>
<text x="68.2" y="240.5">range</text>
<text x="74.7" y="240.5">includes</text>
<text x="83.8" y="240.5">V-).</text>
<text x="89.1" y="240.5">Check</text>
<text x="95.9" y="240.5">pinout</text>
<text x="103" y="240.5">of</text>
<text x="106" y="240.5">the</text>
<text x="110.2" y="240.5">DAC module</text>
<text x="123" y="240.5">you</text>
<text x="127.5" y="240.5">buy</text>
<text x="131.9" y="240.5">(order</text>
<text x="138.9" y="240.5">varies).</text>
</g>
</svg>
